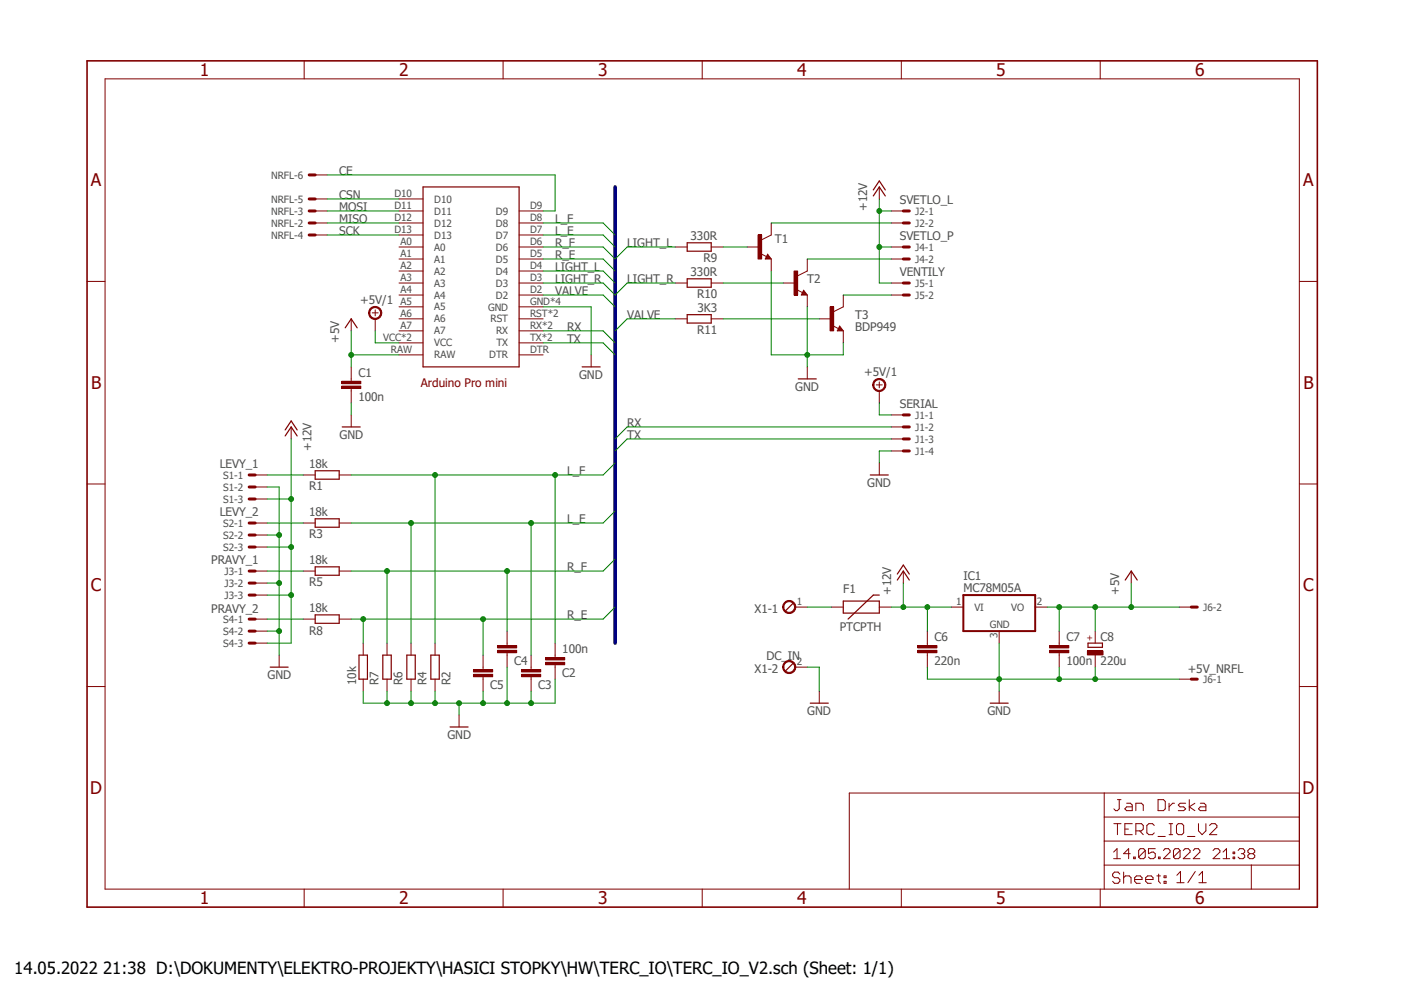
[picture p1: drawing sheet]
<svg xmlns="http://www.w3.org/2000/svg" width="297mm" height="210mm" viewBox="0 0 297 210" stroke-linecap="round" stroke-linejoin="round" font-family="sans-serif">
<path d="M17.9 12.5l261.2 179.9M279.1 12.5l-261.2 179.9" fill="none" stroke="#fff" stroke-width=".21"/>
<g fill="none" stroke="#800000" stroke-width=".64">
<path d="M191.1 44.6h1.3M191.1 47.2h1.3M191.1 52.2h1.3M191.1 54.8h1.3M191.1 59.9h1.3M191.1 62.4h1.3M191.1 87.8h1.3M191.1 90.3h1.3M191.1 92.8h1.3M191.1 95.4h1.3M52.7 100.5h1.3M52.7 103h1.3"/>
<path d="M52.7 105.5h1.3M52.7 110.6h1.3M52.7 113.2h1.3M52.7 115.7h1.3M52.7 120.8h1.3M52.7 123.3h1.3M52.7 125.9h1.3M52.7 130.9h1.3M52.7 133.5h1.3M52.7 136h1.3"/>
</g>
<g fill="none" stroke="#800000" stroke-width=".21">
<path d="M186 39.5v2.6M188.6 44.6h2.5M188.6 47.2h2.5M188.6 52.2h2.5M188.6 54.8h2.5M188.6 59.9h2.5M188.6 62.4h2.5M61.6 90.3v2.5M188.6 87.8h2.5M188.6 90.3h2.5M188.6 92.8h2.5M188.6 95.4h2.5"/>
<path d="M54 100.5h2.5M54 103h2.5M54 105.5h2.5M54 110.6h2.5M54 113.2h2.5M54 115.7h2.5M64.1 100.5h2.6M64.1 110.6h2.6M71.8 100.5h2.5M71.8 110.6h2.5M54 120.8h2.5M54 123.3h2.5"/>
<path d="M54 125.9h2.5M54 130.9h2.5M54 133.5h2.5M54 136h2.5M59.1 138.6v2.5M64.1 120.8h2.6M64.1 130.9h2.6M71.8 120.8h2.5M71.8 130.9h2.5M76.8 136v2.6M81.9 136v2.6M87 136v2.6"/>
<path d="M92 136v2.6M76.8 143.6v2.6M81.9 143.6v2.6M87 143.6v2.6M92 143.6v2.6"/>
</g>
<g fill="none" stroke="#800000" stroke-width=".25">
<path d="M184.7 41.4l1.3-1.9 1.3 1.9M184.7 40.2l1.3-1.9 1.3 1.9M60.3 92.2l1.3-1.9 1.3 1.9M60.3 90.9l1.3-1.9 1.3 1.9M66.7 99.6h5.1v1.7h-5.1zM66.7 109.7h5.1v1.8h-5.1zM66.7 119.9h5.1v1.8h-5.1zM66.7 130h5.1v1.8h-5.1zM75.9 138.6h1.8v5h-1.8zM81 138.6h1.8v5h-1.8zM86.1 138.6h1.7v5h-1.7zM91.1 138.6h1.8v5h-1.8z"/>
<path d="M167.7 127.6l-1.5 1.6M57.1 141.1h3.9"/>
</g>
<path d="M165.9 127.5a1.39 1.39 0 0 1 2.2 .2 1.39 1.39 0 0 1-.8 2.1 1.39 1.39 0 0 1-1.7-1.4h.2a1.15 1.15 0 0 1 1.7-1 1.15 1.15 0 0 1 .2 1.9 1.15 1.15 0 0 1-1.8-.5l-.1-.4h-.2z" fill-rule="evenodd" fill="#800000"/>
<path d="M165.9 127.5a1.39 1.39 0 0 1 2.2 .2 1.39 1.39 0 0 1-.8 2.1 1.39 1.39 0 0 1-1.7-1.4h.2a1.15 1.15 0 0 1 1.7-1 1.15 1.15 0 0 1 .2 1.9 1.15 1.15 0 0 1-1.8-.5l-.1-.4h-.2zM168.2 128.4h2.6" fill="none" stroke="#800000" stroke-width=".21"/>
<path d="M167.7 140.3l-1.5 1.6" fill="none" stroke="#800000" stroke-width=".25"/>
<path d="M165.9 140.2a1.4 1.4 0 0 1 2.2 .1 1.4 1.4 0 0 1-.7 2.1 1.4 1.4 0 0 1-1.8-1.3h.2a1.14 1.14 0 0 1 1.5-1.1 1.14 1.14 0 0 1 .6 1.7 1.14 1.14 0 0 1-1.8 .1l-.3-.7h-.2z" fill-rule="evenodd" fill="#800000"/>
<g fill="none" stroke="#800000" stroke-width=".21">
<path d="M84.4 59.9h5.1M84.4 57.3h5.1M84.4 54.8h5.1M84.4 52.2h5.1M84.4 49.7h5.1M84.4 47.2h5.1M84.4 44.6h5.1M84.4 42.1h5.1M109.8 59.9h5.1M109.8 57.3h5.1M109.8 54.8h5.1M109.8 52.2h5.1"/>
<path d="M109.8 49.7h5.1M109.8 47.2h5.1M109.8 44.6h5.1M160.9 53.6l1.2 .7M162.4 53.8l.8 1h-1.3zM163.2 49.7l-2.1 1M84.4 64.9h5.1M84.4 75.1h5.1M84.4 72.5h5.1M84.4 70h5.1M84.4 62.4h5.1M84.4 67.4h5.1"/>
<path d="M109.8 64.9h5.1M109.8 75.1h5.1M109.8 72.5h5.1M109.8 70h5.1M109.8 62.4h5.1M109.8 67.4h5.1M175.9 128.4h2.5M186 128.4h2.6M165.9 140.2a1.4 1.4 0 0 1 2.2 .1 1.4 1.4 0 0 1-.7 2.1 1.4 1.4 0 0 1-1.8-1.3h.2a1.14 1.14 0 0 1 1.5-1.1 1.14 1.14 0 0 1 .6 1.7 1.14 1.14 0 0 1-1.8 .1l-.3-.7h-.2zM168.2 141.1h2.6M173.3 146.2v2.5"/>
</g>
<path d="M89.5 39.5h20.3v38.1h-20.3zM162.4 54.3l.1 .2h-.4l.3-.5 .5 .7h-.8M178.4 127.1h7.6v2.6h-7.6zM186 125.9h-1.3l-5.3 5M171.4 148.7h3.8" fill="none" stroke="#800000" stroke-width=".25"/>
<path d="M160.4 49.7h.7v5.1h-.7z" fill-rule="evenodd" fill="#800000"/>
<path d="M158.1 52.2h2.5M160.4 49.7h.7v5.1h-.7zM163.2 47.2v2.5M163.2 54.8v2.5M170.8 57.3l-2.1 1M168.5 61.3l1.3 .6M170 61.4l.8 1h-1.3z" fill="none" stroke="#800000" stroke-width=".21"/>
<path d="M170 61.9l.1 .2h-.3l.2-.5 .5 .7h-.7" fill="none" stroke="#800000" stroke-width=".25"/>
<path d="M168 57.3h.7v5.1h-.7z" fill-rule="evenodd" fill="#800000"/>
<path d="M165.7 59.9h2.5M168 57.3h.7v5.1h-.7zM170.8 54.8v2.5M170.8 62.4v2.5M176.1 68.9l1.3 .6M177.6 69l.8 1h-1.3zM178.4 64.9l-2 1" fill="none" stroke="#800000" stroke-width=".21"/>
<path d="M177.6 69.5l.2 .2h-.4l.2-.5 .5 .6h-.7" fill="none" stroke="#800000" stroke-width=".25"/>
<path d="M175.6 64.9h.8v5.1h-.8z" fill-rule="evenodd" fill="#800000"/>
<g fill="none" stroke="#800000" stroke-width=".21">
<path d="M22.2 16.7h252.7v171.3h-252.7zM64.3 12.9v3.8M106.4 12.9v3.8M148.5 12.9v3.8M190.7 12.9v3.8M232.7 12.9v3.8M18.4 59.5h3.8M142.8 52.2h2.6M142.8 59.9h2.6M150.5 52.2h2.5M150.5 59.9h2.5M274.9 59.5h3.8"/>
<path d="M142.8 67.4h2.6M150.5 67.4h2.5M170.8 77.6v2.5M173.3 67.4h2.6M175.6 64.9h.8v5.1h-.8zM178.4 62.4v2.5M178.4 70v2.5M74.3 80.1v.5M74.3 82.2v.5M18.4 102.4h3.8M274.9 102.4h3.8M191.1 120.8v2.5"/>
<path d="M249.5 128.4h2.5M18.4 145.2h3.8M249.5 143.6h2.5M274.9 145.2h3.8M233.6 167.7v20.3M233.6 177.9h41.3M233.6 172.8h41.3M235.6 174.2h1.6M236.4 174.2v2.3M236.4 169.1h.8M236.8 169.1v2l-.4 .3h-.4l-.4-.3M238 175.3h.7"/>
<path d="M238.3 169.9h.8l.4 .4v1.1h-1.2l-.3-.3 .3-.5h1.2M239.5 174.2h-1.5v2.3h1.5M240.3 175.7h1.2l.4-.4v-.7l-.4-.4h-1.2v2.3M240.3 171.4v-1.5h1.2l.4 .4v1.1M241.1 175.7l.8 .8M242.3 179.9v1.4l-.4 .3h-.7l-.3-.3M242.3 179.9l-.4-.4h-.7l-.3 .4v1.4M242.3 179.9l-1.4 1.4M244.2 174.6l-.4-.4h-.8l-.4 .4v1.5l.4 .4h.8l.4-.4M244.4 179.5h-1.4v1.1l.7-.4h.3l.4 .4v.7l-.4 .3h-.7l-.3-.3M245 176.9h1.5M245 169.1h1.1l.4 .4v1.6l-.4 .3h-1.1z"/>
<path d="M246.1 179.9l.4-.4h.7l.3 .4v.3l-1.4 1.4h1.4M247.3 174.2h.8M247.3 176.5h.8M247.3 169.9v1.5M247.7 174.2v2.3M248.5 169.9h-.4l-.8 .7M249.3 174.2h.7l.4 .4v1.5l-.4 .4h-.7l-.4-.4v-1.5zM249.6 179.9v1.4l-.3 .3h-.7l-.4-.3M249.6 179.9l-.3-.4h-.7l-.4 .4v1.4M249.6 179.9l-1.4 1.4M250.3 179.9l.4-.4h.7l.4 .4v.3l-1.5 1.4h1.5M250.8 169.9h-1.2l-.3 .4 .3 .3h.8l.4 .5-.4 .3h-1.1"/>
<path d="M251.2 176.9h1.6M251.6 169.1v2.3M252.4 179.9l.4-.4h.7l.3 .4v.3l-1.4 1.4h1.4M252.8 169.9l-1.2 .7 1.2 .8M253.5 174.2v1.5l.8 .8 .8-.8v-1.5M253.9 169.9h.8l.4 .4v1.1h-1.2l-.4-.3 .4-.5h1.2M255.9 174.6l.4-.4h.7l.4 .4v.4l-1.5 1.5h1.5M256.6 179.9l.4-.4h.7l.4 .4v.3l-1.5 1.4h1.5M261.9 179.9l.4-.4h.7l.3 .4v.3l-.3 .4M274.9 167.7h-95.2v20.3M64.3 188v3.9M106.4 188v3.9"/>
<path d="M148.5 188v3.9M190.7 188v3.9M232.7 188v3.9M233.6 183h41.3M235.6 180.2l.7-.7v2.1M235.6 181.6h1.4M236.9 184.9l-.4-.5h-.7l-.4 .5v.4l.4 .3h.7l.4 .4v.4l-.4 .4h-.7l-.4-.4M237.7 184.4v2.4M237.7 185.6l.4-.3h.8l.4 .3v1.2M239.1 180.6h-1.4l1.1-1.1v2.1M239.8 181.3h.4v.3h-.4zM240 186h1.6v-.4l-.4-.3h-.8l-.4 .3v.8l.4 .4h.8"/>
<path d="M242.4 186h1.5v-.4l-.4-.3h-.7l-.4 .3v.8l.4 .4h.7M244.7 185.3h.8M245.1 181.3h.3v.3h-.3zM245.1 184.9v1.5l.4 .4M246.3 185.3h.4v.3h-.4zM246.3 186.4h.4v.4h-.4zM249 185.1l.7-.8v2.4M249 186.7h1.5M252.9 184.3l-1.6 2.4M253.6 186.7h1.6M253.6 185.1l.8-.8v2.4M258.7 181.6h1.4"/>
<path d="M258.7 180.2l.8-.7v2.1M260.9 181.3h.3v.3h-.3zM260.9 180.2h.3v.4h-.3zM262.6 180.6h.4M263 180.6l.3 .3v.4l-.3 .3h-.7l-.4-.3M264.4 180.6l-.4 .3v.4l.4 .3h.6l.4-.3v-.4l-.4-.3M264.4 180.6h.6M264.4 180.6l-.4-.4v-.3l.4-.4h.6l.4 .4v.3l-.4 .4M264.7 183v5"/>
</g>
<path d="M145.4 51.4h5.1v1.7h-5.1zM145.4 59h5.1v1.7h-5.1zM145.4 66.5h5.1v1.8h-5.1zM168.9 80.1h3.8M189.8 122.7l1.3-1.9 1.3 1.9M189.8 121.4l1.3-1.9 1.3 1.9" fill="none" stroke="#800000" stroke-width=".25"/>
<path d="M252 128.4h1.3M252 143.6h1.3" fill="none" stroke="#800000" stroke-width=".64"/>
<path d="M18.4 12.9h260.3v179h-260.3z" fill="none" stroke="#800000" stroke-width=".34"/>
<path d="M72.3 81.7h4v.5h-4z" fill-rule="evenodd" fill="#800000"/>
<path d="M72.3 81.7h4v.5h-4z" fill="none" stroke="#800000" stroke-width=".21"/>
<path d="M72.3 80.6h4v.6h-4z" fill-rule="evenodd" fill="#800000"/>
<path d="M74.3 77.6v2.5M72.3 80.6h4v.6h-4zM74.3 82.7v2.5M117.4 138.6v.5M117.4 140.6v.5" fill="none" stroke="#800000" stroke-width=".21"/>
<path d="M115.4 139.1h4.1v.5h-4.1z" fill-rule="evenodd" fill="#800000"/>
<path d="M115.4 139.1h4.1v.5h-4.1z" fill="none" stroke="#800000" stroke-width=".21"/>
<path d="M115.4 140.1h4.1v.5h-4.1z" fill-rule="evenodd" fill="#800000"/>
<path d="M117.4 136v2.6M112.4 141.1v.5M112.4 143.1v.5M115.4 140.1h4.1v.5h-4.1zM117.4 141.1v2.5" fill="none" stroke="#800000" stroke-width=".21"/>
<path d="M110.3 141.6h4.1v.5h-4.1z" fill-rule="evenodd" fill="#800000"/>
<path d="M110.3 141.6h4.1v.5h-4.1z" fill="none" stroke="#800000" stroke-width=".21"/>
<path d="M110.3 142.6h4.1v.5h-4.1z" fill-rule="evenodd" fill="#800000"/>
<path d="M107.3 136v.5M107.3 138v.6M112.4 138.6v2.5M110.3 142.6h4.1v.5h-4.1zM112.4 143.6v2.6" fill="none" stroke="#800000" stroke-width=".21"/>
<path d="M105.2 136.5h4.1v.5h-4.1z" fill-rule="evenodd" fill="#800000"/>
<path d="M105.2 136.5h4.1v.5h-4.1z" fill="none" stroke="#800000" stroke-width=".21"/>
<path d="M105.2 137.5h4.1v.5h-4.1z" fill-rule="evenodd" fill="#800000"/>
<path d="M105.2 137.5h4.1v.5h-4.1zM107.3 133.5v2.5M107.3 138.6v2.5M102.2 141.1v.5M102.2 143.1v.5" fill="none" stroke="#800000" stroke-width=".21"/>
<path d="M100.2 141.6h4v.5h-4z" fill-rule="evenodd" fill="#800000"/>
<path d="M100.2 141.6h4v.5h-4z" fill="none" stroke="#800000" stroke-width=".21"/>
<path d="M100.2 142.6h4v.5h-4z" fill-rule="evenodd" fill="#800000"/>
<path d="M102.2 138.6v2.5M196.2 136v.5M196.2 138v.6M201.3 128.4h2.5M211.4 133.5v2.5M219 128.4h2.5M100.2 142.6h4v.5h-4zM102.2 143.6v2.6M211.4 146.2v2.5" fill="none" stroke="#800000" stroke-width=".21"/>
<path d="M203.8 125.9h15.2v7.6h-15.2z" fill="none" stroke="#800000" stroke-width=".42"/>
<path d="M209.5 148.7h3.8" fill="none" stroke="#800000" stroke-width=".25"/>
<path d="M194.1 137.5h4.1v.5h-4.1z" fill-rule="evenodd" fill="#800000"/>
<path d="M194.1 137.5h4.1v.5h-4.1z" fill="none" stroke="#800000" stroke-width=".21"/>
<path d="M194.1 136.5h4.1v.5h-4.1z" fill-rule="evenodd" fill="#800000"/>
<path d="M194.1 136.5h4.1v.5h-4.1zM196.2 133.5v2.5M196.2 138.6v2.5M224.1 136v.5M224.1 138v.6" fill="none" stroke="#800000" stroke-width=".21"/>
<path d="M222 137.5h4.1v.5h-4.1z" fill-rule="evenodd" fill="#800000"/>
<path d="M222 137.5h4.1v.5h-4.1z" fill="none" stroke="#800000" stroke-width=".21"/>
<path d="M222 136.5h4.1v.5h-4.1z" fill-rule="evenodd" fill="#800000"/>
<path d="M222 136.5h4.1v.5h-4.1zM224.1 133.5v2.5M224.1 138.6v2.5" fill="none" stroke="#800000" stroke-width=".21"/>
<path d="M230.2 136h3v.9h-3z" fill="none" stroke="#800000" stroke-width=".25"/>
<path d="M230 137.7h3.3v.8h-3.3z" fill-rule="evenodd" fill="#800000"/>
<g fill="none" stroke="#800000" stroke-width=".21">
<path d="M66.7 37h2.5M66.7 42.1h2.5M66.7 47.2h2.5M66.7 44.6h2.5M66.7 49.7h2.5M74.3 67.4v2.6M125.1 75.1v2.5M74.3 87.8v2.5M185.4 81.4h1.2M186 80.8v1.2M186 97.9v2.6M230 137.7h3.3v.8h-3.3z"/>
<path d="M231.7 133.5v2.5M231.7 138.6v2.5M239.3 120.8v2.5M97.1 151.2v2.6"/>
</g>
<path d="M65.4 37h1.3M65.4 42.1h1.3M65.4 47.2h1.3M65.4 44.6h1.3M65.4 49.7h1.3" fill="none" stroke="#800000" stroke-width=".64"/>
<path d="M73 69.3l1.3-1.9 1.3 1.9M123.1 77.6h3.9M72.4 90.3h3.8M184.1 100.5h3.8M238 122.7l1.3-1.9 1.3 1.9M95.2 153.8h3.8" fill="none" stroke="#800000" stroke-width=".25"/>
<path d="M184.9 80.5a1.41 1.41 0 0 1 2.3 .1 1.41 1.41 0 0 1-.7 2.1 1.41 1.41 0 0 1-1.9-1.3h.3a1.15 1.15 0 0 1 1.7-.9 1.15 1.15 0 0 1 .2 1.9 1.15 1.15 0 0 1-1.9-.6v-.4h-.3z" fill-rule="evenodd" fill="#800000"/>
<path d="M78.7 66.2h1.3M79.4 65.5v1.3M184.9 80.5a1.41 1.41 0 0 1 2.3 .1 1.41 1.41 0 0 1-.7 2.1 1.41 1.41 0 0 1-1.9-1.3h.3a1.15 1.15 0 0 1 1.7-.9 1.15 1.15 0 0 1 .2 1.9 1.15 1.15 0 0 1-1.9-.6v-.4h-.3zM186 82.7v2.5" fill="none" stroke="#800000" stroke-width=".21"/>
<path d="M78.3 65.3a1.41 1.41 0 0 1 2.2 0 1.41 1.41 0 0 1-.7 2.2 1.41 1.41 0 0 1-1.8-1.3h.2a1.15 1.15 0 0 1 1.7-1 1.15 1.15 0 0 1 .2 2 1.15 1.15 0 0 1-1.8-.6l-.1-.4h-.2z" fill-rule="evenodd" fill="#800000"/>
<path d="M78.3 65.3a1.41 1.41 0 0 1 2.2 0 1.41 1.41 0 0 1-.7 2.2 1.41 1.41 0 0 1-1.8-1.3h.2a1.15 1.15 0 0 1 1.7-1 1.15 1.15 0 0 1 .2 2 1.15 1.15 0 0 1-1.8-.6l-.1-.4h-.2zM79.4 67.4v2.6" fill="none" stroke="#800000" stroke-width=".21"/>
<path d="M130.1 39.5v96.5" fill="none" stroke="#000080" stroke-width=".76"/>
<path d="M56.5 103h2.6v10.2h-2.6" fill="none" stroke="#008000" stroke-width=".21"/>
<circle cx="59.1" cy="113.2" r=".51" fill="#008000"/>
<g fill="none" stroke="#008000" stroke-width=".21">
<path d="M59.1 113.2v10.1h-2.6"/>
<circle cx="59.1" cy="113.2" r=".51"/>
</g>
<circle cx="59.1" cy="123.3" r=".51" fill="#008000"/>
<g fill="none" stroke="#008000" stroke-width=".21">
<path d="M59.1 123.3v10.2h-2.6"/>
<circle cx="59.1" cy="123.3" r=".51"/>
</g>
<circle cx="59.1" cy="133.5" r=".51" fill="#008000"/>
<g fill="none" stroke="#008000" stroke-width=".21">
<path d="M59.1 133.5v5.1M76.8 146.2v2.5h15.2v-2.5M81.9 146.2v2.5"/>
<circle cx="59.1" cy="133.5" r=".51"/>
</g>
<circle cx="81.9" cy="148.7" r=".51" fill="#008000"/>
<g fill="none" stroke="#008000" stroke-width=".21">
<path d="M87 146.2v2.5"/>
<circle cx="81.9" cy="148.7" r=".51"/>
</g>
<circle cx="86.9" cy="148.7" r=".51" fill="#008000"/>
<g fill="none" stroke="#008000" stroke-width=".21">
<path d="M117.4 143.6v5.1h-25.4"/>
<circle cx="86.9" cy="148.7" r=".51"/>
</g>
<circle cx="92" cy="148.7" r=".51" fill="#008000"/>
<g fill="none" stroke="#008000" stroke-width=".21">
<path d="M112.4 146.2v2.5"/>
<circle cx="92" cy="148.7" r=".51"/>
</g>
<circle cx="112.3" cy="148.7" r=".51" fill="#008000"/>
<g fill="none" stroke="#008000" stroke-width=".21">
<path d="M107.3 141.1v7.6"/>
<circle cx="112.3" cy="148.7" r=".51"/>
</g>
<circle cx="107.3" cy="148.7" r=".51" fill="#008000"/>
<g fill="none" stroke="#008000" stroke-width=".21">
<path d="M102.2 146.2v2.5"/>
<circle cx="107.3" cy="148.7" r=".51"/>
</g>
<circle cx="102.2" cy="148.7" r=".51" fill="#008000"/>
<g fill="none" stroke="#008000" stroke-width=".21">
<path d="M97.1 148.7v2.5"/>
<circle cx="102.2" cy="148.7" r=".51"/>
</g>
<circle cx="97.1" cy="148.7" r=".51" fill="#008000"/>
<g fill="none" stroke="#008000" stroke-width=".21">
<path d="M163.2 57.3v17.8h15.2v-2.6M170.8 64.9v10.2M170.8 141.1h2.5v5.1"/>
<circle cx="97.1" cy="148.7" r=".51"/>
</g>
<circle cx="170.8" cy="75.1" r=".51" fill="#008000"/>
<g fill="none" stroke="#008000" stroke-width=".21">
<path d="M170.8 75.1v2.5M211.4 136v10.2M196.2 141.1v2.5h15.2"/>
<circle cx="170.8" cy="75.1" r=".51"/>
</g>
<circle cx="211.4" cy="143.6" r=".51" fill="#008000"/>
<g fill="none" stroke="#008000" stroke-width=".21">
<path d="M224.1 141.1v2.5M231.7 141.1v2.5h-20.3"/>
<circle cx="211.4" cy="143.6" r=".51"/>
</g>
<circle cx="224.1" cy="143.6" r=".51" fill="#008000"/>
<circle cx="224.1" cy="143.6" r=".51" fill="none" stroke="#008000" stroke-width=".21"/>
<circle cx="231.7" cy="143.6" r=".51" fill="#008000"/>
<g fill="none" stroke="#008000" stroke-width=".21">
<path d="M114.9 64.9h10.2v10.2M61.6 92.8v43.2h-5.1M74.3 85.2v2.6M188.6 95.4h-2.6v2.5M56.5 125.9h5.1M231.7 143.6h17.8"/>
<circle cx="231.7" cy="143.6" r=".51"/>
</g>
<circle cx="61.6" cy="125.9" r=".51" fill="#008000"/>
<g fill="none" stroke="#008000" stroke-width=".21">
<path d="M56.5 115.7h5.1"/>
<circle cx="61.6" cy="125.9" r=".51"/>
</g>
<circle cx="61.6" cy="115.7" r=".51" fill="#008000"/>
<g fill="none" stroke="#008000" stroke-width=".21">
<path d="M56.5 105.5h5.1"/>
<circle cx="61.6" cy="115.7" r=".51"/>
</g>
<circle cx="61.6" cy="105.5" r=".51" fill="#008000"/>
<g fill="none" stroke="#008000" stroke-width=".21">
<path d="M188.6 44.6h-2.6v7.6h2.6"/>
<circle cx="61.6" cy="105.5" r=".51"/>
</g>
<circle cx="186" cy="52.2" r=".51" fill="#008000"/>
<g fill="none" stroke="#008000" stroke-width=".21">
<path d="M186 52.2v7.7h2.6M186 42.1v2.5"/>
<circle cx="186" cy="52.2" r=".51"/>
</g>
<circle cx="186" cy="44.6" r=".51" fill="#008000"/>
<g fill="none" stroke="#008000" stroke-width=".21">
<path d="M191.1 123.3v5.1h-2.5"/>
<circle cx="186" cy="44.6" r=".51"/>
</g>
<circle cx="191.1" cy="128.4" r=".51" fill="#008000"/>
<g fill="none" stroke="#008000" stroke-width=".21">
<path d="M191.1 128.4h10.2M196.2 128.4v5.1"/>
<circle cx="191.1" cy="128.4" r=".51"/>
</g>
<circle cx="196.2" cy="128.4" r=".51" fill="#008000"/>
<g fill="none" stroke="#008000" stroke-width=".21">
<path d="M56.5 100.5h7.6M56.5 110.6h7.6M56.5 130.9h7.6M56.5 120.8h7.6M221.5 128.4h10.2v5.1"/>
<circle cx="196.2" cy="128.4" r=".51"/>
</g>
<circle cx="224.1" cy="128.4" r=".51" fill="#008000"/>
<g fill="none" stroke="#008000" stroke-width=".21">
<path d="M224.1 128.4v5.1M239.3 123.3v5.1h-7.6"/>
<circle cx="224.1" cy="128.4" r=".51"/>
</g>
<circle cx="231.7" cy="128.4" r=".51" fill="#008000"/>
<circle cx="231.7" cy="128.4" r=".51" fill="none" stroke="#008000" stroke-width=".21"/>
<circle cx="239.3" cy="128.4" r=".51" fill="#008000"/>
<g fill="none" stroke="#008000" stroke-width=".21">
<path d="M74.3 75.1h10.1M74.3 70v7.6M239.3 128.4h10.2"/>
<circle cx="239.3" cy="128.4" r=".51"/>
</g>
<circle cx="74.3" cy="75.1" r=".51" fill="#008000"/>
<g fill="none" stroke="#008000" stroke-width=".21">
<path d="M69.2 47.2h15.2M69.2 42.1h15.2M69.2 44.6h15.2M69.2 49.7h15.2M114.9 54.8h12.7l2.5 2.5M114.9 59.9h12.7l2.5 2.5 2.6-2.5h10.1M114.9 57.3h12.7l2.5 2.6M142.8 52.2h-10.1l-2.6 2.6M153 59.9h12.7M153 52.2h5.1M163.2 47.2h25.4M170.8 54.8h17.8"/>
<path d="M114.9 62.4h12.7l2.5 2.5M114.9 72.5h12.7l2.5 2.6M114.9 70h12.7l2.5 2.5M142.8 67.4h-10.1l-2.6 2.6M153 67.4h20.3M178.4 62.4h10.2M188.6 92.8h-55.9l-2.6 2.6M188.6 90.3h-55.9l-2.6 2.5M74.3 130.9h27.9M76.8 130.9v5.1"/>
<circle cx="74.3" cy="75.1" r=".51"/>
</g>
<circle cx="76.8" cy="130.9" r=".51" fill="#008000"/>
<g fill="none" stroke="#008000" stroke-width=".21">
<path d="M127.6 130.9h-25.4v7.7"/>
<circle cx="76.8" cy="130.9" r=".51"/>
</g>
<circle cx="102.2" cy="130.9" r=".51" fill="#008000"/>
<g fill="none" stroke="#008000" stroke-width=".21">
<path d="M114.9 52.2h12.7l2.5 2.6M74.3 120.8h7.6v15.2M107.3 120.8v12.7M130.1 128.4l-2.5 2.5"/>
<circle cx="102.2" cy="130.9" r=".51"/>
</g>
<circle cx="81.9" cy="120.8" r=".51" fill="#008000"/>
<g fill="none" stroke="#008000" stroke-width=".21">
<path d="M81.9 120.8h45.7"/>
<circle cx="81.9" cy="120.8" r=".51"/>
</g>
<circle cx="107.3" cy="120.8" r=".51" fill="#008000"/>
<g fill="none" stroke="#008000" stroke-width=".21">
<path d="M114.9 49.7h12.7l2.5 2.5M74.3 110.6h38.1v28M87 110.6v25.4M130.1 118.2l-2.5 2.6"/>
<circle cx="107.3" cy="120.8" r=".51"/>
</g>
<circle cx="86.9" cy="110.6" r=".51" fill="#008000"/>
<g fill="none" stroke="#008000" stroke-width=".21">
<path d="M112.4 110.6h15.2"/>
<circle cx="86.9" cy="110.6" r=".51"/>
</g>
<circle cx="112.3" cy="110.6" r=".51" fill="#008000"/>
<g fill="none" stroke="#008000" stroke-width=".21">
<path d="M114.9 47.2h12.7l2.5 2.5M74.3 100.5h43.1v35.5M92 100.5v35.5M130.1 108.1l-2.5 2.5"/>
<circle cx="112.3" cy="110.6" r=".51"/>
</g>
<circle cx="92" cy="100.5" r=".51" fill="#008000"/>
<g fill="none" stroke="#008000" stroke-width=".21">
<path d="M117.4 100.5h10.2"/>
<circle cx="92" cy="100.5" r=".51"/>
</g>
<circle cx="117.4" cy="100.5" r=".51" fill="#008000"/>
<g fill="none" stroke="#008000" stroke-width=".21">
<path d="M69.2 37h48.2v7.6h-2.5M79.4 70v2.5h5M130.1 97.9l-2.5 2.6M186 85.2v2.6h2.6M170.8 128.4h5.1"/>
<circle cx="117.4" cy="100.5" r=".51"/>
</g>
<g font-size="3.7" fill="#800000">
<text x="42.3" y="16.1">1</text>
<text x="84.4" y="16.1">2</text>
<text x="126.5" y="16.1">3</text>
<text x="168.6" y="16.1">4</text>
<text x="210.7" y="16.1">5</text>
<text x="252.9" y="16.1">6</text>
<text x="19.2" y="39.4">A</text>
<text x="275.7" y="39.4">A</text>
<text x="19.3" y="82.3">B</text>
<text x="275.7" y="82.3">B</text>
<text x="19.2" y="125.1">C</text>
<text x="275.7" y="125.1">C</text>
<text x="19.1" y="167.9">D</text>
<text x="275.5" y="167.9">D</text>
<text x="42.3" y="191.3">1</text>
<text x="84.4" y="191.3">2</text>
<text x="126.5" y="191.3">3</text>
<text x="168.6" y="191.3">4</text>
<text x="210.7" y="191.3">5</text>
<text x="252.9" y="191.3">6</text>
</g>
<text font-size="3.6" x="3" y="206">14.05.2022 21:38 D:\DOKUMENTY\ELEKTRO-PROJEKTY\HASICI STOPKY\HW\TERC_IO\TERC_IO_V2.sch (Sheet: 1/1)</text>
<g font-size="2.5" fill="#505050">
<text x="71.8" y="37">CE</text>
<text x="71.8" y="42.1">CSN</text>
<text x="71.8" y="44.6">MOSI</text>
<text x="71.8" y="47.2">MISO</text>
<text x="117.4" y="47.2">L_F</text>
<text x="183.5" y="44.6" transform="rotate(-90 183.5 44.6)">+12V</text>
<text x="190.3" y="43.2">SVETLO_L</text>
<text x="71.8" y="49.7">SCK</text>
<text x="117.4" y="52.2">R_F</text>
<text x="117.4" y="49.7">L_E</text>
<text x="132.7" y="52.2">LIGHT_L</text>
<text x="146.1" y="50.7">330R</text>
<text x="163.9" y="51.5">T1</text>
<text x="190.3" y="50.8">SVETLO_P</text>
<text x="117.4" y="59.9">LIGHT_R</text>
<text x="117.4" y="57.3">LIGHT_L</text>
<text x="117.4" y="54.8">R_E</text>
<text x="132.7" y="59.9">LIGHT_R</text>
<text x="146.1" y="58.3">330R</text>
<text x="148.8" y="55.5">R9</text>
<text x="170.8" y="59.9">T2</text>
<text x="190.3" y="58.5">VENTILY</text>
<text x="76.2" y="64.3">+5V/1</text>
<text x="117.4" y="62.4">VALVE</text>
<text x="147.4" y="63.1">R10</text>
<text x="147.5" y="66">3K3</text>
<text x="120" y="70">RX</text>
<text x="132.7" y="67.4">VALVE</text>
<text x="147.4" y="70.7">R11</text>
<text x="180.9" y="70">BDP949</text>
<text x="180.9" y="67.4">T3</text>
<text x="71.8" y="72.5" transform="rotate(-90 71.8 72.5)">+5V</text>
<text x="120" y="72.5">TX</text>
<text x="75.8" y="79.8">C1</text>
<text x="122.5" y="80.1">GND</text>
<text x="168.2" y="82.7">GND</text>
<text x="182.8" y="79.5">+5V/1</text>
<text x="75.8" y="84.8">100n</text>
<text x="190.3" y="86.4">SERIAL</text>
<text x="65.9" y="95.4" transform="rotate(-90 65.9 95.4)">+12V</text>
<text x="71.8" y="92.8">GND</text>
<text x="132.7" y="92.8">TX</text>
<text x="132.7" y="90.3">RX</text>
<text x="46.5" y="99.1">LEVY_1</text>
<text x="65.4" y="98.9">18k</text>
<text x="120" y="100.5">L_F</text>
<text x="65.4" y="103.7">R1</text>
<text x="183.5" y="103">GND</text>
<text x="46.5" y="109.2">LEVY_2</text>
<text x="65.4" y="109.1">18k</text>
<text x="65.4" y="113.9">R3</text>
<text x="120" y="110.6">L_E</text>
<text x="44.7" y="119.4">PRAVY_1</text>
<text x="65.4" y="119.3">18k</text>
<text x="65.4" y="124">R5</text>
<text x="120" y="120.8">R_F</text>
<text x="178.4" y="125.4">F1</text>
<text x="188.6" y="125.9" transform="rotate(-90 188.6 125.9)">+12V</text>
<text x="203.8" y="125.2">MC78M05A</text>
<text x="203.8" y="122.7">IC1</text>
<text x="236.8" y="125.9" transform="rotate(-90 236.8 125.9)">+5V</text>
<text x="44.7" y="129.5">PRAVY_2</text>
<text x="65.4" y="129.4">18k</text>
<text x="120" y="130.9">R_E</text>
<text x="159.6" y="129.5">X1-1</text>
<text x="65.4" y="134.2">R8</text>
<text x="177.6" y="133.5">PTCPTH</text>
<text x="197.7" y="135.6">C6</text>
<text x="225.6" y="135.6">C7</text>
<text x="232.8" y="135.5">C8</text>
<text x="56.6" y="143.6">GND</text>
<text x="108.8" y="140.7">C4</text>
<text x="119" y="138.2">100n</text>
<text x="119" y="143.3">C2</text>
<text x="159.6" y="142.2">X1-2</text>
<text x="162.1" y="139.6">DC_IN</text>
<text x="197.7" y="140.7">220n</text>
<text x="225.6" y="140.7">100n</text>
<text x="232.8" y="140.6">220u</text>
<text x="251.3" y="142.2">+5V_NRFL</text>
<text x="75.3" y="144.9" transform="rotate(-90 75.3 144.9)">10k</text>
<text x="80.1" y="144.9" transform="rotate(-90 80.1 144.9)">R7</text>
<text x="85.2" y="144.9" transform="rotate(-90 85.2 144.9)">R6</text>
<text x="90.3" y="144.9" transform="rotate(-90 90.3 144.9)">R4</text>
<text x="95.3" y="144.9" transform="rotate(-90 95.3 144.9)">R2</text>
<text x="103.7" y="145.8">C5</text>
<text x="113.9" y="145.8">C3</text>
<text x="170.8" y="151.3">GND</text>
<text x="208.9" y="151.3">GND</text>
<text x="94.7" y="156.3">GND</text>
</g>
<text font-size="2.5" fill="#800000" x="89" y="81.9">Arduino Pro mini</text>
<g font-size="2.1" fill="#505050">
<text x="57.4" y="37.8">NRFL-6</text>
<text x="83.4" y="41.7">D10</text>
<text x="57.4" y="42.8">NRFL-5</text>
<text x="57.4" y="47.9">NRFL-2</text>
<text x="57.4" y="45.4">NRFL-3</text>
<text x="83.4" y="46.8">D12</text>
<text x="83.4" y="44.2">D11</text>
<text x="91.9" y="47.9">D12</text>
<text x="91.9" y="45.4">D11</text>
<text x="91.9" y="42.8">D10</text>
<text x="104.9" y="47.9">D8</text>
<text x="104.9" y="45.4">D9</text>
<text x="112.1" y="46.8">D8</text>
<text x="112.1" y="44.2">D9</text>
<text x="193.6" y="45.4">J2-1</text>
<text x="193.6" y="47.9">J2-2</text>
<text x="57.4" y="50.5">NRFL-4</text>
<text x="83.4" y="49.3">D13</text>
<text x="84.8" y="51.9">A0</text>
<text x="91.9" y="53">A0</text>
<text x="91.9" y="50.5">D13</text>
<text x="104.9" y="53">D6</text>
<text x="104.9" y="50.5">D7</text>
<text x="112.1" y="51.9">D6</text>
<text x="112.1" y="49.3">D7</text>
<text x="193.6" y="53">J4-1</text>
<text x="84.8" y="59.5">A3</text>
<text x="84.8" y="56.9">A2</text>
<text x="84.8" y="54.4">A1</text>
<text x="91.9" y="58.1">A2</text>
<text x="91.9" y="55.5">A1</text>
<text x="104.9" y="58.1">D4</text>
<text x="104.9" y="55.5">D5</text>
<text x="112.1" y="59.5">D3</text>
<text x="112.1" y="56.9">D4</text>
<text x="112.1" y="54.4">D5</text>
<text x="193.6" y="55.5">J4-2</text>
<text x="84.8" y="64.6">A5</text>
<text x="84.8" y="62">A4</text>
<text x="91.9" y="65.7">A5</text>
<text x="91.9" y="63.2">A4</text>
<text x="91.9" y="60.6">A3</text>
<text x="103.3" y="65.7">GND</text>
<text x="104.9" y="63.2">D2</text>
<text x="104.9" y="60.6">D3</text>
<text x="112.1" y="64.6">GND*4</text>
<text x="112.1" y="62">D2</text>
<text x="193.6" y="60.6">J5-1</text>
<text x="193.6" y="63.2">J5-2</text>
<text x="84.8" y="69.6">A7</text>
<text x="84.8" y="67.1">A6</text>
<text x="91.9" y="70.7">A7</text>
<text x="91.9" y="68.2">A6</text>
<text x="103.8" y="68.2">RST</text>
<text x="104.9" y="70.7">RX</text>
<text x="112.1" y="69.6">RX*2</text>
<text x="112.1" y="67.1">RST*2</text>
<text x="81.1" y="72.2">VCC*2</text>
<text x="82.7" y="74.7">RAW</text>
<text x="91.9" y="73.3">VCC</text>
<text x="91.9" y="75.8">RAW</text>
<text x="103.5" y="75.8">DTR</text>
<text x="105" y="73.3">TX</text>
<text x="112.1" y="74.7">DTR</text>
<text x="112.1" y="72.2">TX*2</text>
<text x="193.6" y="88.5">J1-1</text>
<text x="193.6" y="91.1">J1-2</text>
<text x="193.6" y="93.6">J1-3</text>
<text x="47.2" y="101.2">S1-1</text>
<text x="193.6" y="96.1">J1-4</text>
<text x="47.2" y="103.8">S1-2</text>
<text x="47.2" y="106.3">S1-3</text>
<text x="47.2" y="111.4">S2-1</text>
<text x="47.2" y="113.9">S2-2</text>
<text x="47.2" y="116.5">S2-3</text>
<text x="47.5" y="121.5">J3-1</text>
<text x="47.5" y="124.1">J3-2</text>
<text x="47.2" y="131.7">S4-1</text>
<text x="47.5" y="126.6">J3-3</text>
<text x="168.6" y="128">1</text>
<text x="202.3" y="128">1</text>
<text x="206.1" y="129.2">VI</text>
<text x="213.9" y="129.2">VO</text>
<text x="219.4" y="128">2</text>
<text x="254.6" y="129.2">J6-2</text>
<text x="47.2" y="134.2">S4-2</text>
<text x="47.2" y="136.8">S4-3</text>
<text x="209.4" y="132.7">GND</text>
<text x="211" y="135" transform="rotate(-90 211 135)">3</text>
<text x="168.6" y="140.7">2</text>
<text x="254.6" y="144.4">J6-1</text>
</g>
<text font-size="1.8" fill="#800000" x="231.1" y="135.6" transform="rotate(-90 231.1 135.6)">+</text>
</svg>
